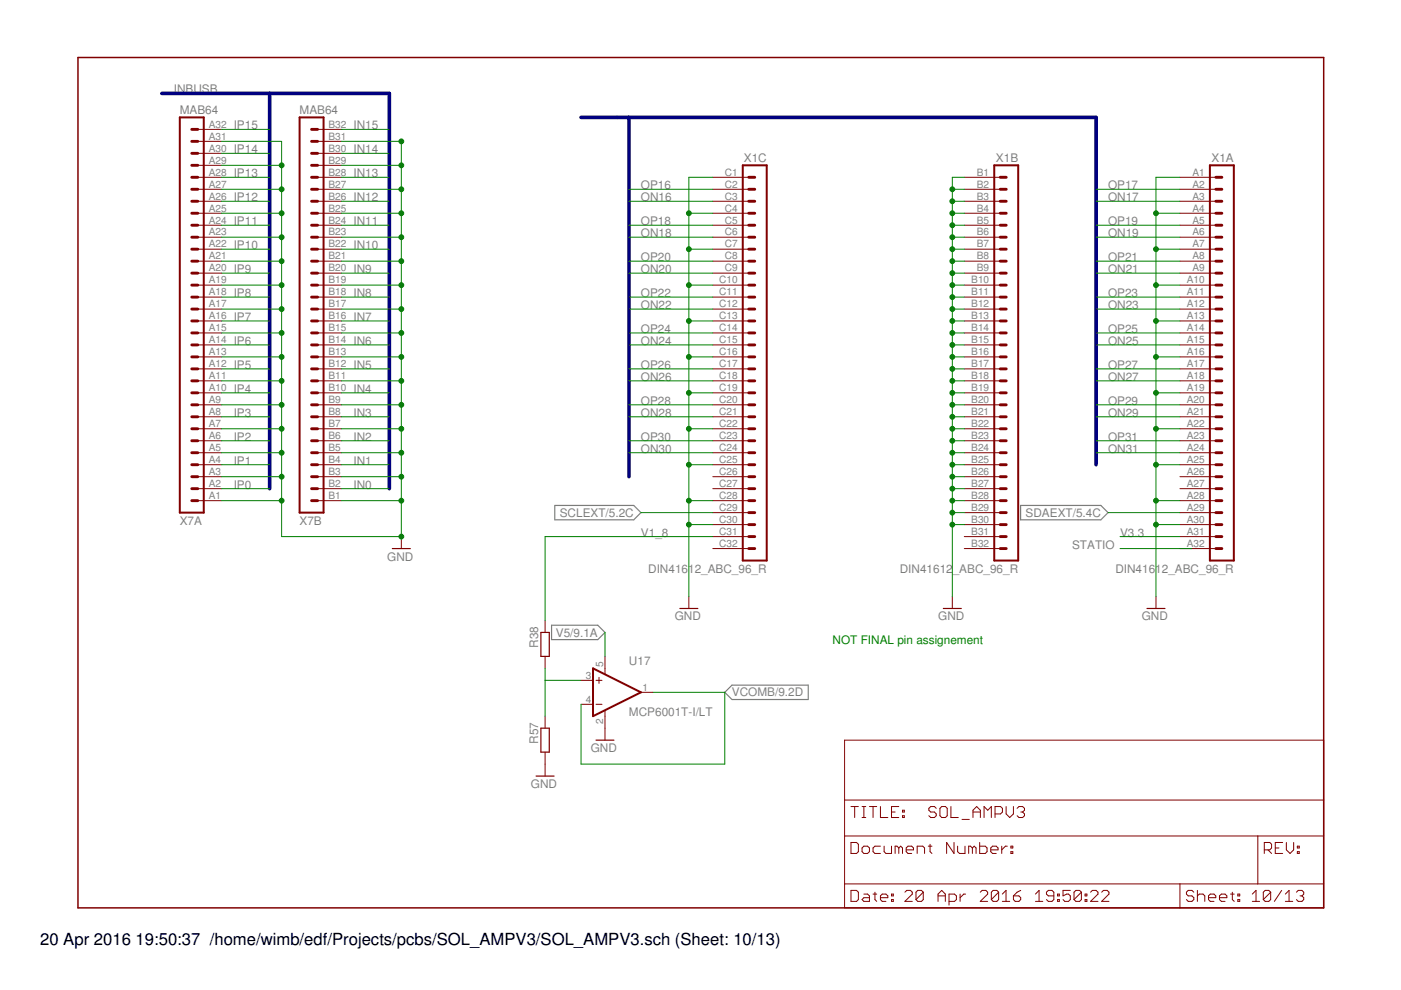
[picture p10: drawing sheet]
<svg xmlns="http://www.w3.org/2000/svg" width="297mm" height="210mm" viewBox="0 0 297 210" stroke-linecap="round" stroke-linejoin="round" font-family="sans-serif">
<path d="M117.6 107.2h16.8l1.5 1.5-1.5 1.5h-16.8zM216.4 107.2h17l1.5 1.5-1.5 1.5h-17zM116.9 132.6h9.8l1.6 1.5-1.6 1.5h-9.8zM153.7 146.8l1.5-1.5h16.2v3h-16.2z" fill="none" stroke="#808080" stroke-width=".25"/>
<path d="M16.5 12.2h264.1v180.3h-264.1z" fill="none" stroke="#800000" stroke-width=".32"/>
<g fill="none" stroke="#800000" stroke-width=".21">
<path d="M41.9 37.6h5.1M41.9 35.1h5.1M41.9 32.5h5.1M41.9 30h5.1M41.9 27.4h5.1M67.3 37.6h5.1M67.3 35.1h5.1M67.3 32.5h5.1M67.3 30h5.1M67.3 27.4h5.1M151.1 37.6h7.6M204.4 37.6h7.7"/>
<path d="M250.2 37.6h7.6M41.9 57.9h5.1M41.9 55.4h5.1M41.9 52.8h5.1M41.9 50.3h5.1M41.9 47.8h5.1M41.9 45.2h5.1M41.9 42.7h5.1M41.9 40.1h5.1M67.3 57.9h5.1M67.3 55.4h5.1M67.3 52.8h5.1"/>
<path d="M67.3 50.3h5.1M67.3 47.8h5.1M67.3 45.2h5.1M67.3 42.7h5.1M67.3 40.1h5.1M151.1 57.9h7.6M151.1 55.4h7.6M151.1 52.8h7.6M151.1 50.3h7.6M151.1 47.8h7.6M151.1 45.2h7.6M151.1 42.7h7.6"/>
<path d="M151.1 40.1h7.6M204.4 57.9h7.7M204.4 55.4h7.7M204.4 52.8h7.7M204.4 50.3h7.7M204.4 47.8h7.7M204.4 45.2h7.7M204.4 42.7h7.7M204.4 40.1h7.7M250.2 57.9h7.6M250.2 55.4h7.6M250.2 52.8h7.6"/>
<path d="M250.2 50.3h7.6M250.2 47.8h7.6M250.2 45.2h7.6M250.2 42.7h7.6M250.2 40.1h7.6M41.9 78.2h5.1M41.9 75.7h5.1M41.9 73.1h5.1M41.9 70.6h5.1M41.9 68.1h5.1M41.9 65.5h5.1M41.9 63h5.1"/>
<path d="M41.9 60.5h5.1M67.3 78.2h5.1M67.3 75.7h5.1M67.3 73.1h5.1M67.3 70.6h5.1M67.3 68.1h5.1M67.3 65.5h5.1M67.3 63h5.1M67.3 60.5h5.1M151.1 78.2h7.6M151.1 75.7h7.6M151.1 73.1h7.6"/>
<path d="M151.1 70.6h7.6M151.1 68.1h7.6M151.1 65.5h7.6M151.1 63h7.6M151.1 60.5h7.6M204.4 78.2h7.7M204.4 75.7h7.7M204.4 73.1h7.7M204.4 70.6h7.7M204.4 68.1h7.7M204.4 65.5h7.7M204.4 63h7.7"/>
<path d="M204.4 60.5h7.7M250.2 78.2h7.6M250.2 75.7h7.6M250.2 73.1h7.6M250.2 70.6h7.6M250.2 68.1h7.6M250.2 65.5h7.6M250.2 63h7.6M250.2 60.5h7.6M41.9 98.5h5.1M41.9 96h5.1M41.9 93.5h5.1"/>
<path d="M41.9 90.9h5.1M41.9 88.4h5.1M41.9 85.8h5.1M41.9 83.3h5.1M41.9 80.8h5.1M67.3 98.5h5.1M67.3 96h5.1M67.3 93.5h5.1M67.3 90.9h5.1M67.3 88.4h5.1M67.3 85.8h5.1M67.3 83.3h5.1"/>
<path d="M67.3 80.8h5.1M151.1 98.5h7.6M151.1 96h7.6M151.1 93.5h7.6M151.1 90.9h7.6M151.1 88.4h7.6M151.1 85.8h7.6M151.1 83.3h7.6M151.1 80.8h7.6M204.4 98.5h7.7M204.4 96h7.7M204.4 93.5h7.7"/>
<path d="M204.4 90.9h7.7M204.4 88.4h7.7M204.4 85.8h7.7M204.4 83.3h7.7M204.4 80.8h7.7M250.2 98.5h7.6M250.2 96h7.6M250.2 93.5h7.6M250.2 90.9h7.6M250.2 88.4h7.6M250.2 85.8h7.6M250.2 83.3h7.6"/>
<path d="M250.2 80.8h7.6M41.9 106.2h5.1M41.9 103.6h5.1M41.9 101.1h5.1M67.3 106.2h5.1M67.3 103.6h5.1M67.3 101.1h5.1M85.1 113.8v2.5M151.1 106.2h7.6M151.1 103.6h7.6M151.1 101.1h7.6M151.1 108.7h7.6"/>
<path d="M151.1 111.2h7.6M151.1 113.8h7.6M151.1 116.3h7.6M204.4 106.2h7.7M204.4 103.6h7.7M204.4 101.1h7.7M204.4 108.7h7.7M204.4 111.2h7.7M204.4 113.8h7.7M204.4 116.3h7.7M250.2 106.2h7.6M250.2 103.6h7.6"/>
<path d="M250.2 101.1h7.6M250.2 108.7h7.6M250.2 111.2h7.6M250.2 113.8h7.6M250.2 116.3h7.6M115.6 131.6v2.5M115.6 139.2v2.5M128.3 139.2v3.7M146 126.5v2.5M201.9 126.5v2.5M245.1 126.5v2.5M115.6 151.8v2.6"/>
<path d="M115.6 159.5v5M123.2 144.3h2.5M123.2 149.3h2.5M126.4 144.3h1.2M126.4 149.3h1.2M127 143.6v1.3M128.3 150.7v6.2M135.9 146.8h2.5M179.1 156.9h101.5v35.6h-101.5zM179.1 177.2h101.5M179.1 169.6h101.5M180.4 178.6h1.2l.4 .4v1.6l-.4 .4h-1.2z"/>
<path d="M180.4 171h1.6M181.2 171v2.3M182.8 179.8l.4-.4h.7l.4 .4v.8l-.4 .4h-.7l-.4-.4zM182.8 171h.8M182.8 173.3h.8M183.2 171v2.3M184.3 171h1.6M185.1 171v2.3M186.7 171v2.3h1.5M186.7 179.4h-1.2l-.4 .4v.8l.4 .4h1.2M187.5 179.4v1.2l.3 .4h1.2v-1.6M189 172.2h.8"/>
<path d="M190.6 171h-1.6v2.3h1.6M190.6 179.8l-.4-.4h-.4v1.6M190.6 179.8l.4-.4 .3 .4v1.2M190.6 179.8v1.2M191.3 173h.4v.3h-.4zM191.3 171.8h.4v.4h-.4zM196.8 179.4h.8M197.2 179v1.6l.4 .4M198.5 171.4l-.4-.4h-.8l-.4 .4v.4l.4 .4h.8l.4 .4v.4l-.4 .3h-.8l-.4-.3M199.7 171h.7l.4 .4v1.6l-.4 .3h-.7l-.4-.3v-1.6zM201.6 171v2.3h1.6M202.3 178.6v2.4l-1.6-2.4v2.4"/>
<path d="M203 179.4v1.2l.4 .4h1.2v-1.6M204 173.7h1.5M206.2 179.8l-.4-.4h-.4v1.6M206.2 179.8v1.2M206.2 179.8l.3-.4 .4 .4v1.2M206.3 172.2h1.6M206.3 173.3v-1.5l.8-.8 .8 .8v1.5M207.7 178.6v2.4h1.2l.4-.4v-.8l-.4-.4h-1.2M208.6 173.3v-2.3l.8 .8 .8-.8v2.3M211 172.6h1.1l.4-.4v-.8l-.4-.4h-1.1v2.3M212.4 179.4v1.6M213.3 171v1.6l.8 .7 .8-.7v-1.6"/>
<path d="M213.6 179.4h-.4l-.8 .8M214.3 179.4h.4v.4h-.4zM215.6 171.4l.4-.4h.8l.4 .4v.4l-.4 .4M216.4 172.2h.4M216.8 172.2l.4 .4v.4l-.4 .3h-.8l-.4-.3M266.7 177.2v10.2M270.4 179.8h.8M271.9 178.6h-1.5v2.4h1.5M272.7 178.6v1.6l.8 .8 .8-.8v-1.6M275.1 179.4h.4v.4h-.4zM179.1 187.4h101.5M180.4 188.8h1.2l.4 .4v1.5l-.4 .4h-1.2z"/>
<path d="M183.2 189.6h.7l.4 .3v1.2h-1.1l-.4-.4 .4-.4h1.1M185.1 189.6h.8M185.5 189.2v1.5l.4 .4M186.7 190.3h1.5v-.4l-.4-.3h-.8l-.3 .3v.8l.3 .4h.8M189 190.7h.4v.4h-.4zM189 189.6h.4v.3h-.4zM191.9 189.2l.4-.4h.7l.4 .4v.4l-1.5 1.5h1.5M192.1 180.2h1.6v-.4l-.4-.4h-.8l-.4 .4v.8l.4 .4h.8M194.5 181v-1.6h1.1l.4 .4v1.2M195.7 189.2v1.5l-.3 .4h-.8l-.4-.4M195.7 189.2l-.3-.4h-.8l-.4 .4v1.5M195.7 189.2l-1.5 1.5"/>
<path d="M198.9 189.9h1.5M198.9 191.1v-1.5l.8-.8 .7 .8v1.5M201.2 191.1h1.2l.4-.4v-.8l-.4-.3h-1.2v2.3M203.6 189.6v1.5M204.7 189.6h-.4l-.7 .7M207.8 189.2l.4-.4h.8l.4 .4v.4l-1.6 1.5h1.6M210.1 180.2h1.5v-.4l-.4-.4h-.8l-.3 .4v.8l.3 .4h.8M211.7 189.2v1.5l-.4 .4h-.7l-.4-.4M211.7 189.2l-.4-.4h-.7l-.4 .4v1.5M211.7 189.2l-1.5 1.5M212.5 191.1h1.6M212.5 189.6l.8-.8v2.3"/>
<path d="M214.3 180.6h.4v.4h-.4zM214.9 189.9h1.1l.4 .4v.4l-.4 .4h-.8l-.3-.4zM216.4 188.8l-.8 .4-.7 .7M219.5 191.1h1.6M219.5 189.6l.8-.8v2.3M223.4 189.9h-1.1l-.4-.3v-.4l.4-.4h.7l.4 .4v1.5l-.4 .4h-.7l-.4-.4M224.2 190.7h.4v.4h-.4zM224.2 189.6h.4v.3h-.4zM226.9 188.8h-1.5v1.1l.8-.3h.3l.4 .3v.8l-.4 .4h-.7l-.4-.4M229.3 189.2v1.5l-.4 .4h-.8l-.4-.4M229.3 189.2l-.4-.4h-.8l-.4 .4v1.5M229.3 189.2l-1.6 1.5"/>
<path d="M230.1 190.7h.3v.4h-.3zM230.1 189.6h.3v.3h-.3zM231.2 189.2l.4-.4h.8l.4 .4v.4l-1.6 1.5h1.6M233.6 189.2l.4-.4h.7l.4 .4v.4l-1.5 1.5h1.5M250.2 187.4v5.1M253.1 189.2l-.4-.4h-.8l-.4 .4v.4l.4 .3h.8l.4 .4v.4l-.4 .4h-.8l-.4-.4M253.9 189.9l.4-.3h.8l.3 .3v1.2M253.9 188.8v2.3M256.2 190.3h1.6v-.4l-.4-.3h-.8l-.4 .3v.8l.4 .4h.8M258.6 190.3h1.5v-.4l-.4-.3h-.7l-.4 .3v.8l.4 .4h.7M260.9 189.6h.8M261.3 189.2v1.5l.4 .4"/>
<path d="M262.4 190.7h.4v.4h-.4zM262.4 189.6h.4v.3h-.4zM265.5 191.1h1.6M265.5 189.6l.8-.8v2.3M268.1 180.2h1.1l.4-.4v-.8l-.4-.4h-1.1v2.4M268.8 180.2l.8 .8M269.4 189.2v1.5l-.4 .4h-.8l-.4-.4M269.4 189.2l-.4-.4h-.8l-.4 .4v1.5M269.4 189.2l-1.6 1.5M271.7 188.8l-1.5 2.3M272.5 191.1h1.6M272.5 189.6l.8-.8v2.3"/>
<path d="M274.9 189.2l.4-.4h.7l.4 .4v.4l-.4 .3M275.1 180.6h.4v.4h-.4zM275.6 189.9h.4M276 189.9l.4 .4v.4l-.4 .4h-.7l-.4-.4"/>
</g>
<path d="M83.2 116.3h3.8M114.7 134.1h1.8v5.1h-1.8zM144.1 129h3.9M200 129h3.8M243.2 129h3.8M114.7 154.4h1.8v5.1h-1.8zM126.4 156.9h3.8M113.7 164.5h3.8" fill="none" stroke="#800000" stroke-width=".25"/>
<path d="M38.1 24.9h5.1v83.8h-5.1zM63.5 24.9h5.1v83.8h-5.1zM157.5 35.1h5.1v83.8h-5.1zM210.8 35.1h5.1v83.8h-5.1zM256.5 35.1h5.1v83.8h-5.1zM125.7 141.7l10.2 5.1-10.2 5z" fill="none" stroke="#800000" stroke-width=".42"/>
<g fill="none" stroke="#800000" stroke-width=".61">
<path d="M40.7 27.4h1.2M40.7 30h1.2M40.7 32.5h1.2M40.7 35.1h1.2M40.7 37.6h1.2M66.1 27.4h1.2M66.1 30h1.2M66.1 32.5h1.2M66.1 35.1h1.2M66.1 37.6h1.2M158.7 37.6h1.3M212.1 37.6h1.2"/>
<path d="M257.8 37.6h1.3M40.7 40.1h1.2M40.7 42.7h1.2M40.7 45.2h1.2M40.7 47.8h1.2M40.7 50.3h1.2M40.7 52.8h1.2M40.7 55.4h1.2M40.7 57.9h1.2M66.1 40.1h1.2M66.1 42.7h1.2M66.1 45.2h1.2"/>
<path d="M66.1 47.8h1.2M66.1 50.3h1.2M66.1 52.8h1.2M66.1 55.4h1.2M66.1 57.9h1.2M158.7 40.1h1.3M158.7 42.7h1.3M158.7 45.2h1.3M158.7 47.8h1.3M158.7 50.3h1.3M158.7 52.8h1.3M158.7 55.4h1.3"/>
<path d="M158.7 57.9h1.3M212.1 40.1h1.2M212.1 42.7h1.2M212.1 45.2h1.2M212.1 47.8h1.2M212.1 50.3h1.2M212.1 52.8h1.2M212.1 55.4h1.2M212.1 57.9h1.2M257.8 40.1h1.3M257.8 42.7h1.3M257.8 45.2h1.3"/>
<path d="M257.8 47.8h1.3M257.8 50.3h1.3M257.8 52.8h1.3M257.8 55.4h1.3M257.8 57.9h1.3M40.7 60.5h1.2M40.7 63h1.2M40.7 65.5h1.2M40.7 68.1h1.2M40.7 70.6h1.2M40.7 73.1h1.2M40.7 75.7h1.2"/>
<path d="M40.7 78.2h1.2M66.1 60.5h1.2M66.1 63h1.2M66.1 65.5h1.2M66.1 68.1h1.2M66.1 70.6h1.2M66.1 73.1h1.2M66.1 75.7h1.2M66.1 78.2h1.2M158.7 60.5h1.3M158.7 63h1.3M158.7 65.5h1.3"/>
<path d="M158.7 68.1h1.3M158.7 70.6h1.3M158.7 73.1h1.3M158.7 75.7h1.3M158.7 78.2h1.3M212.1 60.5h1.2M212.1 63h1.2M212.1 65.5h1.2M212.1 68.1h1.2M212.1 70.6h1.2M212.1 73.1h1.2M212.1 75.7h1.2"/>
<path d="M212.1 78.2h1.2M257.8 60.5h1.3M257.8 63h1.3M257.8 65.5h1.3M257.8 68.1h1.3M257.8 70.6h1.3M257.8 73.1h1.3M257.8 75.7h1.3M257.8 78.2h1.3M40.7 80.8h1.2M40.7 83.3h1.2M40.7 85.8h1.2"/>
<path d="M40.7 88.4h1.2M40.7 90.9h1.2M40.7 93.5h1.2M40.7 96h1.2M40.7 98.5h1.2M66.1 80.8h1.2M66.1 83.3h1.2M66.1 85.8h1.2M66.1 88.4h1.2M66.1 90.9h1.2M66.1 93.5h1.2M66.1 96h1.2"/>
<path d="M66.1 98.5h1.2M158.7 80.8h1.3M158.7 83.3h1.3M158.7 85.8h1.3M158.7 88.4h1.3M158.7 90.9h1.3M158.7 93.5h1.3M158.7 96h1.3M158.7 98.5h1.3M212.1 80.8h1.2M212.1 83.3h1.2M212.1 85.8h1.2"/>
<path d="M212.1 88.4h1.2M212.1 90.9h1.2M212.1 93.5h1.2M212.1 96h1.2M212.1 98.5h1.2M257.8 80.8h1.3M257.8 83.3h1.3M257.8 85.8h1.3M257.8 88.4h1.3M257.8 90.9h1.3M257.8 93.5h1.3M257.8 96h1.3"/>
<path d="M257.8 98.5h1.3M40.7 101.1h1.2M40.7 103.6h1.2M40.7 106.2h1.2M66.1 101.1h1.2M66.1 103.6h1.2M66.1 106.2h1.2M158.7 101.1h1.3M158.7 103.6h1.3M158.7 106.2h1.3M158.7 116.3h1.3M158.7 113.8h1.3"/>
<path d="M158.7 111.2h1.3M158.7 108.7h1.3M212.1 101.1h1.2M212.1 103.6h1.2M212.1 106.2h1.2M212.1 116.3h1.2M212.1 113.8h1.2M212.1 111.2h1.2M212.1 108.7h1.2M257.8 101.1h1.3M257.8 103.6h1.3M257.8 106.2h1.3"/>
<path d="M257.8 116.3h1.3M257.8 113.8h1.3M257.8 111.2h1.3M257.8 108.7h1.3"/>
</g>
<path d="M34.3 19.8h48.2v83.8M57.2 19.8v83.8M123.2 24.9h109.2v73.6M133.3 24.9v76.2" fill="none" stroke="#000080" stroke-width=".76"/>
<g fill="none" stroke="#008000" stroke-width=".21">
<path d="M47 30h12.7v83.8h25.4v-83.8h-12.7M47 35.1h12.7M47 37.6h10.2M47 32.5h10.2M47 27.4h10.2M72.4 35.1h12.7M72.4 37.6h10.1M72.4 32.5h10.1M72.4 27.4h10.1M151.1 37.6h-5.1v88.9M204.4 37.6h-2.5v88.9M250.2 37.6h-5.1v88.9"/>
<path d="M47 40.1h12.7M47 45.2h12.7M47 50.3h12.7M47 55.4h12.7M47 42.7h10.2M47 47.8h10.2M47 52.8h10.2M47 57.9h10.2M72.4 40.1h12.7M72.4 45.2h12.7M72.4 50.3h12.7M72.4 55.4h12.7"/>
<path d="M72.4 42.7h10.1M72.4 47.8h10.1M72.4 52.8h10.1M72.4 57.9h10.1M133.3 40.1h17.8M133.3 50.3h17.8M133.3 55.4h17.8M133.3 42.7h17.8M133.3 47.8h17.8M133.3 57.9h17.8M146 45.2h5.1M146 52.8h5.1"/>
<path d="M201.9 40.1h2.5M201.9 45.2h2.5M201.9 50.3h2.5M201.9 55.4h2.5M201.9 42.7h2.5M201.9 47.8h2.5M201.9 52.8h2.5M201.9 57.9h2.5M232.4 40.1h17.8M232.4 50.3h17.8M232.4 55.4h17.8M232.4 42.7h17.8"/>
<path d="M232.4 47.8h17.8M232.4 57.9h17.8M245.1 45.2h5.1M245.1 52.8h5.1M47 60.5h12.7M47 65.5h12.7M47 70.6h12.7M47 75.7h12.7M47 63h10.2M47 68.1h10.2M47 73.1h10.2M47 78.2h10.2"/>
<path d="M72.4 60.5h12.7M72.4 65.5h12.7M72.4 70.6h12.7M72.4 75.7h12.7M72.4 63h10.1M72.4 68.1h10.1M72.4 73.1h10.1M72.4 78.2h10.1M133.3 65.5h17.8M133.3 70.6h17.8M133.3 63h17.8M133.3 73.1h17.8"/>
<path d="M133.3 78.2h17.8M146 60.5h5.1M146 75.7h5.1M146 68.1h5.1M201.9 60.5h2.5M201.9 65.5h2.5M201.9 70.6h2.5M201.9 75.7h2.5M201.9 63h2.5M201.9 68.1h2.5M201.9 73.1h2.5M201.9 78.2h2.5"/>
<path d="M232.4 65.5h17.8M232.4 70.6h17.8M232.4 63h17.8M232.4 73.1h17.8M232.4 78.2h17.8M245.1 60.5h5.1M245.1 75.7h5.1M245.1 68.1h5.1M47 96h12.7M47 80.8h12.7M47 85.8h12.7M47 90.9h12.7"/>
<path d="M47 83.3h10.2M47 88.4h10.2M47 93.5h10.2M47 98.5h10.2M72.4 96h12.7M72.4 80.8h12.7M72.4 85.8h12.7M72.4 90.9h12.7M72.4 83.3h10.1M72.4 88.4h10.1M72.4 93.5h10.1M72.4 98.5h10.1"/>
<path d="M133.3 96h17.8M133.3 80.8h17.8M133.3 85.8h17.8M133.3 88.4h17.8M133.3 93.5h17.8M146 90.9h5.1M146 83.3h5.1M146 98.5h5.1M201.9 96h2.5M201.9 80.8h2.5M201.9 85.8h2.5M201.9 90.9h2.5"/>
<path d="M201.9 83.3h2.5M201.9 88.4h2.5M201.9 93.5h2.5M201.9 98.5h2.5M232.4 96h17.8M232.4 80.8h17.8M232.4 85.8h17.8M232.4 88.4h17.8M232.4 93.5h17.8M245.1 90.9h5.1M245.1 83.3h5.1M245.1 98.5h5.1"/>
<path d="M47 106.2h12.7M47 101.1h12.7M47 103.6h10.2M72.4 106.2h12.7M72.4 101.1h12.7M72.4 103.6h10.1M135.9 108.7h15.2M146 106.2h5.1M146 111.2h5.1M151.1 113.8h-35.5v17.8M201.9 106.2h2.5M201.9 101.1h2.5"/>
<path d="M201.9 103.6h2.5M201.9 111.2h2.5M201.9 108.7h2.5M234.9 108.7h15.3M237.5 113.8h12.7M237.5 116.3h15.2M245.1 106.2h5.1M245.1 111.2h5.1M128.3 134.1v5.1M115.6 141.7v10.1M115.6 144.3h7.6M138.4 146.8h15.3v15.2h-30.5v-12.7"/>
</g>
<g fill="#008000" stroke="#008000" stroke-width=".21">
<circle cx="85.1" cy="113.8" r=".51"/>
<circle cx="59.7" cy="35.1" r=".51"/>
<circle cx="59.7" cy="40.1" r=".51"/>
<circle cx="59.7" cy="45.2" r=".51"/>
<circle cx="59.7" cy="50.3" r=".51"/>
<circle cx="59.7" cy="55.4" r=".51"/>
<circle cx="59.7" cy="60.5" r=".51"/>
<circle cx="59.7" cy="65.5" r=".51"/>
<circle cx="59.7" cy="70.6" r=".51"/>
<circle cx="59.7" cy="75.7" r=".51"/>
<circle cx="59.7" cy="80.8" r=".51"/>
<circle cx="59.7" cy="85.8" r=".51"/>
<circle cx="59.7" cy="90.9" r=".51"/>
<circle cx="59.7" cy="96" r=".51"/>
<circle cx="59.7" cy="101.1" r=".51"/>
<circle cx="59.7" cy="106.2" r=".51"/>
<circle cx="85.1" cy="106.2" r=".51"/>
<circle cx="85.1" cy="101.1" r=".51"/>
<circle cx="85.1" cy="96" r=".51"/>
<circle cx="85.1" cy="90.9" r=".51"/>
<circle cx="85.1" cy="85.8" r=".51"/>
<circle cx="85.1" cy="80.8" r=".51"/>
<circle cx="85.1" cy="75.7" r=".51"/>
<circle cx="85.1" cy="70.6" r=".51"/>
<circle cx="85.1" cy="65.5" r=".51"/>
<circle cx="85.1" cy="60.5" r=".51"/>
<circle cx="85.1" cy="55.4" r=".51"/>
<circle cx="85.1" cy="50.3" r=".51"/>
<circle cx="85.1" cy="45.2" r=".51"/>
<circle cx="85.1" cy="40.1" r=".51"/>
<circle cx="85.1" cy="35.1" r=".51"/>
<circle cx="85.1" cy="30" r=".51"/>
<circle cx="201.9" cy="106.2" r=".51"/>
<circle cx="201.9" cy="103.6" r=".51"/>
<circle cx="201.9" cy="101.1" r=".51"/>
<circle cx="201.9" cy="40.1" r=".51"/>
<circle cx="201.9" cy="42.7" r=".51"/>
<circle cx="201.9" cy="45.2" r=".51"/>
<circle cx="201.9" cy="47.8" r=".51"/>
<circle cx="201.9" cy="50.3" r=".51"/>
<circle cx="201.9" cy="52.8" r=".51"/>
<circle cx="201.9" cy="55.4" r=".51"/>
<circle cx="201.9" cy="57.9" r=".51"/>
<circle cx="201.9" cy="60.5" r=".51"/>
<circle cx="201.9" cy="63" r=".51"/>
<circle cx="201.9" cy="65.5" r=".51"/>
<circle cx="201.9" cy="68.1" r=".51"/>
<circle cx="201.9" cy="70.6" r=".51"/>
<circle cx="201.9" cy="73.1" r=".51"/>
<circle cx="201.9" cy="75.7" r=".51"/>
<circle cx="201.9" cy="78.2" r=".51"/>
<circle cx="201.9" cy="80.8" r=".51"/>
<circle cx="201.9" cy="83.3" r=".51"/>
<circle cx="201.9" cy="85.8" r=".51"/>
<circle cx="201.9" cy="88.4" r=".51"/>
<circle cx="201.9" cy="90.9" r=".51"/>
<circle cx="201.9" cy="93.5" r=".51"/>
<circle cx="201.9" cy="96" r=".51"/>
<circle cx="201.9" cy="98.5" r=".51"/>
<circle cx="201.9" cy="108.7" r=".51"/>
<circle cx="201.9" cy="111.2" r=".51"/>
<circle cx="146" cy="45.2" r=".51"/>
<circle cx="146" cy="52.8" r=".51"/>
<circle cx="146" cy="60.5" r=".51"/>
<circle cx="146" cy="68.1" r=".51"/>
<circle cx="146" cy="75.7" r=".51"/>
<circle cx="146" cy="83.3" r=".51"/>
<circle cx="146" cy="90.9" r=".51"/>
<circle cx="146" cy="98.5" r=".51"/>
<circle cx="146" cy="106.2" r=".51"/>
<circle cx="146" cy="111.2" r=".51"/>
<circle cx="245.1" cy="60.5" r=".51"/>
<circle cx="245.1" cy="68.1" r=".51"/>
<circle cx="245.1" cy="75.7" r=".51"/>
<circle cx="245.1" cy="83.3" r=".51"/>
<circle cx="245.1" cy="90.9" r=".51"/>
<circle cx="245.1" cy="98.5" r=".51"/>
<circle cx="245.1" cy="106.2" r=".51"/>
<circle cx="245.1" cy="45.2" r=".51"/>
<circle cx="245.1" cy="52.8" r=".51"/>
<circle cx="245.1" cy="111.2" r=".51"/>
</g>
<g font-size="3.5">
<text x="8.5" y="200.4">20 Apr 2016</text>
<text x="28.8" y="200.4">19:50:37 /home/wimb/edf/Projects/pcbs/SOL_AMPV3/SOL_AMPV3.sch (Sheet: 10/13)</text>
</g>
<g font-size="2.5" fill="#808080">
<text x="36.8" y="19.8">INBUSB</text>
<text x="38.1" y="24.1">MAB64</text>
<text x="49.5" y="27.4">IP15</text>
<text x="63.5" y="24.1">MAB64</text>
<text x="74.9" y="27.4">IN15</text>
<text x="49.5" y="32.5">IP14</text>
<text x="74.9" y="32.5">IN14</text>
<text x="157.7" y="34.3">X1C</text>
<text x="211.2" y="34.3">X1B</text>
<text x="256.9" y="34.3">X1A</text>
<text x="49.5" y="37.6">IP13</text>
<text x="74.9" y="37.6">IN13</text>
<text x="135.9" y="40.1">OP16</text>
<text x="234.9" y="40.1">OP17</text>
<text x="49.5" y="47.7">IP11</text>
<text x="49.5" y="42.7">IP12</text>
<text x="74.9" y="47.7">IN11</text>
<text x="74.9" y="42.7">IN12</text>
<text x="135.9" y="47.7">OP18</text>
<text x="135.9" y="42.7">ON16</text>
<text x="234.9" y="47.7">OP19</text>
<text x="234.9" y="42.7">ON17</text>
<text x="49.5" y="52.8">IP10</text>
<text x="74.9" y="52.8">IN10</text>
<text x="135.9" y="50.3">ON18</text>
<text x="234.9" y="50.3">ON19</text>
<text x="49.5" y="57.9">IP9</text>
<text x="74.9" y="57.9">IN9</text>
<text x="135.9" y="55.4">OP20</text>
<text x="135.9" y="57.9">ON20</text>
<text x="234.9" y="55.4">OP21</text>
<text x="234.9" y="57.9">ON21</text>
<text x="49.5" y="63">IP8</text>
<text x="74.9" y="63">IN8</text>
<text x="135.9" y="63">OP22</text>
<text x="135.9" y="65.5">ON22</text>
<text x="234.9" y="63">OP23</text>
<text x="234.9" y="65.5">ON23</text>
<text x="49.5" y="68.1">IP7</text>
<text x="74.9" y="68.1">IN7</text>
<text x="135.9" y="70.6">OP24</text>
<text x="234.9" y="70.6">OP25</text>
<text x="49.5" y="73.1">IP6</text>
<text x="74.9" y="73.1">IN6</text>
<text x="135.9" y="73.1">ON24</text>
<text x="234.9" y="73.1">ON25</text>
<text x="49.5" y="83.3">IP4</text>
<text x="49.5" y="78.2">IP5</text>
<text x="74.9" y="78.2">IN5</text>
<text x="74.9" y="83.3">IN4</text>
<text x="135.9" y="78.2">OP26</text>
<text x="135.9" y="80.8">ON26</text>
<text x="234.9" y="78.2">OP27</text>
<text x="234.9" y="80.8">ON27</text>
<text x="49.5" y="88.4">IP3</text>
<text x="74.9" y="88.4">IN3</text>
<text x="135.9" y="85.8">OP28</text>
<text x="135.9" y="88.4">ON28</text>
<text x="234.9" y="85.8">OP29</text>
<text x="234.9" y="88.4">ON29</text>
<text x="49.5" y="93.5">IP2</text>
<text x="74.9" y="93.5">IN2</text>
<text x="135.9" y="93.5">OP30</text>
<text x="135.9" y="96">ON30</text>
<text x="234.9" y="93.5">OP31</text>
<text x="234.9" y="96">ON31</text>
<text x="49.5" y="98.5">IP1</text>
<text x="74.9" y="98.5">IN1</text>
<text x="49.5" y="103.6">IP0</text>
<text x="74.9" y="103.6">IN0</text>
<text x="38.1" y="111.2">X7A</text>
<text x="63.5" y="111.2">X7B</text>
<text x="118.7" y="109.6">SCLEXT/5.2C</text>
<text x="135.9" y="113.8">V1_8</text>
<text x="217.4" y="109.6">SDAEXT/5.4C</text>
<text x="237.5" y="113.8">V3.3</text>
<text x="82.1" y="118.8">GND</text>
<text x="227.3" y="116.3">STATIO</text>
<text x="137.4" y="121.4">DIN41612_ABC_96_R</text>
<text x="190.8" y="121.4">DIN41612</text>
<text x="202" y="121.4">_ABC_96_R</text>
<text x="236.5" y="121.4">DIN41612_ABC_96_R</text>
<text x="143" y="131.5">GND</text>
<text x="198.9" y="131.5">GND</text>
<text x="242.1" y="131.5">GND</text>
<text x="114.1" y="137.4" transform="rotate(-90 114.1 137.4)">R38</text>
<text x="117.9" y="135">V5/9.1A</text>
<text x="133.4" y="141.1">U17</text>
<text x="155.2" y="147.7">VCOMB/9.2D</text>
<text x="133.4" y="151.9">MCP6001T-I/LT</text>
<text x="114.1" y="157.7" transform="rotate(-90 114.1 157.7)">R57</text>
<text x="125.3" y="159.5">GND</text>
<text x="112.6" y="167.1">GND</text>
</g>
<text font-size="2.5" fill="#008000" x="176.5" y="136.6">NOT FINAL pin assignement</text>
<g font-size="2.1" fill="#808080">
<text x="44.3" y="29.6">A31</text>
<text x="44.3" y="27.1">A32</text>
<text x="69.7" y="29.6">B31</text>
<text x="69.7" y="27.1">B32</text>
<text x="44.3" y="34.7">A29</text>
<text x="44.3" y="32.2">A30</text>
<text x="69.7" y="34.7">B29</text>
<text x="69.7" y="32.2">B30</text>
<text x="44.3" y="39.8">A27</text>
<text x="44.3" y="37.2">A28</text>
<text x="69.7" y="39.8">B27</text>
<text x="69.7" y="37.2">B28</text>
<text x="153.7" y="37.2">C1</text>
<text x="153.7" y="39.8">C2</text>
<text x="207.1" y="37.2">B1</text>
<text x="207.1" y="39.8">B2</text>
<text x="252.8" y="37.2">A1</text>
<text x="252.8" y="39.8">A2</text>
<text x="44.3" y="47.4">A24</text>
<text x="44.3" y="44.9">A25</text>
<text x="44.3" y="42.3">A26</text>
<text x="69.7" y="47.4">B24</text>
<text x="69.7" y="44.9">B25</text>
<text x="69.7" y="42.3">B26</text>
<text x="153.7" y="42.3">C3</text>
<text x="153.7" y="44.9">C4</text>
<text x="153.7" y="47.4">C5</text>
<text x="207.1" y="42.3">B3</text>
<text x="207.1" y="44.9">B4</text>
<text x="207.1" y="47.4">B5</text>
<text x="252.8" y="42.3">A3</text>
<text x="252.8" y="44.9">A4</text>
<text x="252.8" y="47.4">A5</text>
<text x="44.3" y="52.5">A22</text>
<text x="44.3" y="49.9">A23</text>
<text x="69.7" y="52.5">B22</text>
<text x="69.7" y="49.9">B23</text>
<text x="153.7" y="49.9">C6</text>
<text x="153.7" y="52.5">C7</text>
<text x="207.1" y="49.9">B6</text>
<text x="207.1" y="52.5">B7</text>
<text x="252.8" y="49.9">A6</text>
<text x="252.8" y="52.5">A7</text>
<text x="44.3" y="57.5">A20</text>
<text x="44.3" y="55">A21</text>
<text x="69.7" y="57.5">B20</text>
<text x="69.7" y="55">B21</text>
<text x="153.7" y="55">C8</text>
<text x="153.7" y="57.5">C9</text>
<text x="207.1" y="55">B8</text>
<text x="207.1" y="57.5">B9</text>
<text x="252.8" y="55">A8</text>
<text x="252.8" y="57.5">A9</text>
<text x="44.3" y="65.2">A17</text>
<text x="44.3" y="62.6">A18</text>
<text x="44.3" y="60.1">A19</text>
<text x="69.7" y="65.2">B17</text>
<text x="69.7" y="62.6">B18</text>
<text x="69.7" y="60.1">B19</text>
<text x="152.5" y="60.1">C10</text>
<text x="152.5" y="62.6">C11</text>
<text x="152.5" y="65.2">C12</text>
<text x="205.9" y="60.1">B10</text>
<text x="205.9" y="62.6">B11</text>
<text x="205.9" y="65.2">B12</text>
<text x="251.6" y="60.1">A10</text>
<text x="251.6" y="62.6">A11</text>
<text x="251.6" y="65.2">A12</text>
<text x="44.3" y="70.2">A15</text>
<text x="44.3" y="67.7">A16</text>
<text x="69.7" y="70.2">B15</text>
<text x="69.7" y="67.7">B16</text>
<text x="152.5" y="67.7">C13</text>
<text x="152.5" y="70.2">C14</text>
<text x="205.9" y="67.7">B13</text>
<text x="205.9" y="70.2">B14</text>
<text x="251.6" y="67.7">A13</text>
<text x="251.6" y="70.2">A14</text>
<text x="44.3" y="77.9">A12</text>
<text x="44.3" y="75.3">A13</text>
<text x="44.3" y="72.8">A14</text>
<text x="69.7" y="77.9">B12</text>
<text x="69.7" y="75.3">B13</text>
<text x="69.7" y="72.8">B14</text>
<text x="152.5" y="72.8">C15</text>
<text x="152.5" y="75.3">C16</text>
<text x="152.5" y="77.9">C17</text>
<text x="205.9" y="72.8">B15</text>
<text x="205.9" y="75.3">B16</text>
<text x="205.9" y="77.9">B17</text>
<text x="251.6" y="72.8">A15</text>
<text x="251.6" y="75.3">A16</text>
<text x="251.6" y="77.9">A17</text>
<text x="44.3" y="82.9">A10</text>
<text x="44.3" y="80.4">A11</text>
<text x="69.7" y="82.9">B10</text>
<text x="69.7" y="80.4">B11</text>
<text x="152.5" y="80.4">C18</text>
<text x="152.5" y="82.9">C19</text>
<text x="205.9" y="80.4">B18</text>
<text x="205.9" y="82.9">B19</text>
<text x="251.6" y="80.4">A18</text>
<text x="251.6" y="82.9">A19</text>
<text x="44.3" y="88">A8</text>
<text x="44.3" y="85.5">A9</text>
<text x="69.7" y="88">B8</text>
<text x="69.7" y="85.5">B9</text>
<text x="152.5" y="85.5">C20</text>
<text x="152.5" y="88">C21</text>
<text x="205.9" y="85.5">B20</text>
<text x="205.9" y="88">B21</text>
<text x="251.6" y="85.5">A20</text>
<text x="251.6" y="88">A21</text>
<text x="44.3" y="95.6">A5</text>
<text x="44.3" y="93.1">A6</text>
<text x="44.3" y="90.6">A7</text>
<text x="69.7" y="95.6">B5</text>
<text x="69.7" y="93.1">B6</text>
<text x="69.7" y="90.6">B7</text>
<text x="152.5" y="90.6">C22</text>
<text x="152.5" y="93.1">C23</text>
<text x="152.5" y="95.6">C24</text>
<text x="205.9" y="90.6">B22</text>
<text x="205.9" y="93.1">B23</text>
<text x="205.9" y="95.6">B24</text>
<text x="251.6" y="90.6">A22</text>
<text x="251.6" y="93.1">A23</text>
<text x="251.6" y="95.6">A24</text>
<text x="44.3" y="100.7">A3</text>
<text x="44.3" y="98.2">A4</text>
<text x="69.7" y="100.7">B3</text>
<text x="69.7" y="98.2">B4</text>
<text x="152.5" y="98.2">C25</text>
<text x="152.5" y="100.7">C26</text>
<text x="205.9" y="98.2">B25</text>
<text x="205.9" y="100.7">B26</text>
<text x="251.6" y="98.2">A25</text>
<text x="251.6" y="100.7">A26</text>
<text x="44.3" y="105.8">A1</text>
<text x="44.3" y="103.3">A2</text>
<text x="69.7" y="105.8">B1</text>
<text x="69.7" y="103.3">B2</text>
<text x="152.5" y="103.3">C27</text>
<text x="152.5" y="105.8">C28</text>
<text x="205.9" y="103.3">B27</text>
<text x="205.9" y="105.8">B28</text>
<text x="251.6" y="103.3">A27</text>
<text x="251.6" y="105.8">A28</text>
<text x="152.5" y="108.3">C29</text>
<text x="152.5" y="110.9">C30</text>
<text x="152.5" y="113.4">C31</text>
<text x="205.9" y="108.3">B29</text>
<text x="205.9" y="110.9">B30</text>
<text x="205.9" y="113.4">B31</text>
<text x="251.6" y="108.3">A29</text>
<text x="251.6" y="110.9">A30</text>
<text x="251.6" y="113.4">A31</text>
<text x="152.5" y="116">C32</text>
<text x="205.9" y="116">B32</text>
<text x="251.6" y="116">A32</text>
<text x="124.2" y="143.9">3</text>
<text x="127.9" y="141.3" transform="rotate(-90 127.9 141.3)">5</text>
<text x="124.2" y="149">4</text>
<text x="136.2" y="146.4">1</text>
<text x="127.9" y="153.4" transform="rotate(-90 127.9 153.4)">2</text>
</g>
</svg>
